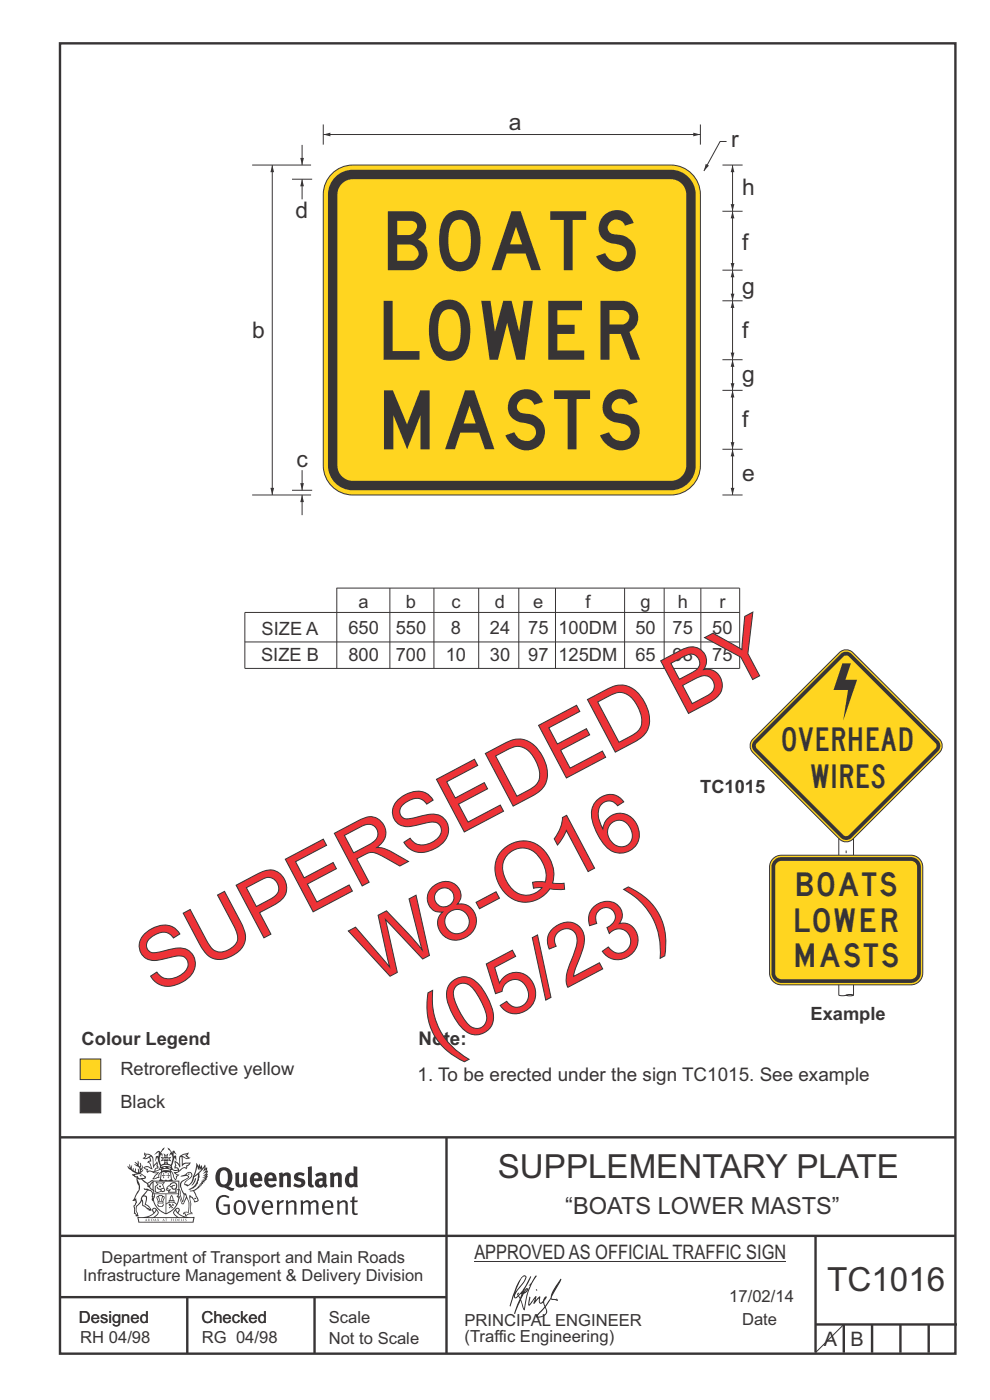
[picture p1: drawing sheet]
<svg xmlns="http://www.w3.org/2000/svg" width="210mm" height="297mm" viewBox="0 0 210 297" stroke-linecap="round" stroke-linejoin="round" font-family="sans-serif">
<g fill="none" stroke="#373435" stroke-width=".51">
<path d="M12.7 9.2h190v278h-190zM12.7 241.3h190M94.7 241.4v45.8M12.7 275.2h82M12.7 262.2h190.1M39.7 275.2v12M66.7 275.2v12M173 262.2v24.8M173 281h30M179 281v6M185 281v6M191 281v6"/>
<path d="M197 281v6"/>
</g>
<g fill="#373435">
<path d="M47 248.5a2.55 2.55 0 0 0 0 2.7l.3 .1a.81 .81 0 0 0 1-.9v-.6a1.04 1.04 0 0 0-1.1-1.5zM46.3 248.1a1.82 1.82 0 0 1 2.1-.2 1.82 1.82 0 0 1 .9 1.9 2.29 2.29 0 0 1-.8 1.9l.7 .3h.5l-.2 .6a2.87 2.87 0 0 1-2-.7 2.12 2.12 0 0 1-1.6-3.1z" fill-rule="evenodd"/>
<path d="M49.9 248.9l.8-.2v2a.46 .46 0 0 0 .3 .6 .46 .46 0 0 0 .6-.3v-2.1l.7-.2v2.4l.2 .5-.5 .4-.3-.3a1.02 1.02 0 0 1-1.2 .2 1.02 1.02 0 0 1-.6-1.1z" fill-rule="evenodd"/>
<path d="M54 249.5l-.1 .5h.9a.49 .49 0 0 0-.2-.6 .49 .49 0 0 0-.6 .1zM53.4 249.1a1.34 1.34 0 0 1 1.6-.2 1.34 1.34 0 0 1 .7 1.5v.2h-1.8a.77 .77 0 0 0 .5 .8 .77 .77 0 0 0 .9-.4l.3 .5a1.59 1.59 0 0 1-2 .2 1.59 1.59 0 0 1-.5-2z" fill-rule="evenodd"/>
<path d="M57.1 249.5l-.2 .5h1a.49 .49 0 0 0-.2-.6 .49 .49 0 0 0-.6 .1zM56.4 249.1a1.34 1.34 0 0 1 1.6-.2 1.34 1.34 0 0 1 .7 1.5v.2h-1.8a.77 .77 0 0 0 .5 .8 .77 .77 0 0 0 .9-.4l.4 .5a1.59 1.59 0 0 1-2.1 .2 1.59 1.59 0 0 1-.5-2z" fill-rule="evenodd"/>
<path d="M59.2 248.9l.7-.2 .1 .4a.95 .95 0 0 1 1-.3 .95 .95 0 0 1 .7 .8v2.3h-.8v-2.3a.46 .46 0 0 0-.8 .1v2.2h-.8z" fill-rule="evenodd"/>
<path d="M62.6 249.1a1.75 1.75 0 0 1 2-.1l-.2 .5-.6-.2a.43 .43 0 0 0-.6 .3l.4 .3a1.04 1.04 0 0 1 1.2 1.1 1.04 1.04 0 0 1-1.4 1l-1.2-.4 .3-.6 1 .4 .4-.4a.88 .88 0 0 0-1-.5l-.4-.2-.1-.4z" fill-rule="evenodd"/>
<path d="M65.3 247.6l.8-.2 .1 3.8 .3 .2 .1 .5a.88 .88 0 0 1-1-.1 .88 .88 0 0 1-.3-1z" fill-rule="evenodd"/>
<path d="M67.8 250.6a.43 .43 0 0 0-.1 .7 .43 .43 0 0 0 .7-.1v-.7zM66.8 249.2a1.7 1.7 0 0 1 2.4 .1v1.8l.3 .4-.4 .5-.5-.3a1.03 1.03 0 0 1-1.7-.2 1.03 1.03 0 0 1 .8-1.5h.7v-.4a.8 .8 0 0 0-1.2 .1z" fill-rule="evenodd"/>
<path d="M70 248.9l.7-.2 .1 .4a.95 .95 0 0 1 1-.3 .95 .95 0 0 1 .7 .8v2.3h-.8v-2.3a.46 .46 0 0 0-.8 .1v2.2h-.8z" fill-rule="evenodd"/>
<path d="M74.3 249.5a1.48 1.48 0 0 0 0 1.7h.5l.2-.1v-1.5l-.3-.2zM75 247.4l.8 .1 .1 4.4h-.7l-.1-.2a1.26 1.26 0 0 1-1.4 0 1.26 1.26 0 0 1-.5-1.3 1.29 1.29 0 0 1 .4-1.3 1.29 1.29 0 0 1 1.4-.2z" fill-rule="evenodd"/>
<path d="M46.4 253.9a1.72 1.72 0 0 1 2.3 0l-.3 .3a1.24 1.24 0 0 0-1.4-.2 1.24 1.24 0 0 0-.6 1.4 1.49 1.49 0 0 0 1.2 2l.7-.2v-1.3h-.8l-.1-.4h1.4v1.9a1.93 1.93 0 0 1-2.3 0 1.93 1.93 0 0 1-.7-2.2l.2-.7z" fill-rule="evenodd"/>
<path d="M50.4 255.1a1.65 1.65 0 0 0 .2 2.2 .99 .99 0 0 0 1-1.4 .78 .78 0 0 0-.4-.8 .78 .78 0 0 0-.8 0zM50 254.9a1.33 1.33 0 0 1 1.6-.1 1.33 1.33 0 0 1 .5 1.4 1.31 1.31 0 0 1-1.3 1.6 1.31 1.31 0 0 1-1.2-1.6v-.6z" fill-rule="evenodd"/>
<path d="M52.5 254.7l.5-.1 .8 2.6 .8-2.5h.5l-1.1 3h-.5z" fill-rule="evenodd"/>
<path d="M56.3 255.2l-.2 .7h1.3a.7 .7 0 0 0-.3-.8 .7 .7 0 0 0-.8 .1zM55.9 255a1.22 1.22 0 0 1 1.5-.2 1.22 1.22 0 0 1 .5 1.5h-1.8a.93 .93 0 0 0 .5 1 .93 .93 0 0 0 1.1-.2l.2 .3a1.43 1.43 0 0 1-1.8 .1 1.43 1.43 0 0 1-.6-1.7z" fill-rule="evenodd"/>
<path d="M58.7 254.7l.4-.1 .1 .5 .4-.4 .6-.1-.1 .6a.66 .66 0 0 0-.9 .6v1.9h-.4z" fill-rule="evenodd"/>
<path d="M60.6 254.8l.4-.2 .1 .5a.94 .94 0 0 1 1-.5 .94 .94 0 0 1 .8 .8v2.3h-.5l-.1-2.5a.81 .81 0 0 0-1.2 .3v2.2h-.4z" fill-rule="evenodd"/>
<path d="M63.7 254.7l.5-.1 .1 .5 .4-.3a.78 .78 0 0 1 1.2 .3 .9 .9 0 0 1 .9-.5 .9 .9 0 0 1 .8 .8v2.3h-.5l-.1-2.5a.67 .67 0 0 0-1.1 .3v2.2h-.5v-2.4l-.4-.2-.7 .4v2.2h-.5z" fill-rule="evenodd"/>
<path d="M69.1 255.2l-.2 .7h1.3a.7 .7 0 0 0-.3-.8 .7 .7 0 0 0-.8 .1zM68.7 255a1.22 1.22 0 0 1 1.5-.2 1.22 1.22 0 0 1 .5 1.5h-1.8a.93 .93 0 0 0 .4 1 .93 .93 0 0 0 1.2-.2l.2 .3a1.44 1.44 0 0 1-1.8 .1 1.44 1.44 0 0 1-.6-1.7z" fill-rule="evenodd"/>
<path d="M71.5 254.8l.4-.2 .1 .5a.94 .94 0 0 1 1-.5 .94 .94 0 0 1 .8 .8v2.3h-.5l-.1-2.5a.81 .81 0 0 0-1.2 .3v2.2h-.4z" fill-rule="evenodd"/>
<path d="M74.7 253.9l.5-.1v.9h.7l-.1 .4h-.6v2.1l.1 .2h.5l.1 .3a.75 .75 0 0 1-1.2-.6v-2h-.4v-.4h.4z" fill-rule="evenodd"/>
<path d="M30.8 244.9l1.1 .3-.9 .5h-.4l.6-.5zM31.8 245.5l.2-.1a2.44 2.44 0 0 1 .5 1.9l.1 .5 .6-1-.1 .6 .3 .3a.57 .57 0 0 0-.6 .8l-1-.2-.5 .2 .2-.5-.8-.3 .7-.1 .9 .5 .1-.1-.6-1.3-.2-.1 .5-.1zM30.7 244.4l-.1 .5 .2 .4-.6 .4a1.04 1.04 0 0 0 1.4-.1l.2 .6-.3 .1-.2 .4a.94 .94 0 0 1 .8 1.1l-.2-.1a1.16 1.16 0 0 0-1.5-.1l.3 .4 .4 .2 .1 .5 .2 .1 .1-.2a.94 .94 0 0 1 1.1 .3h.8l-1.2 1.2a1.13 1.13 0 0 0 1.2-.2l.4-.1v-.4l.4-.7a.83 .83 0 0 0-.6 1h-.3l-.7 .3 1.1-1.4-.5 .2-.5-.1 1.3-.5-.1-.2-.9 .4v-.3l.2-.2 .3 .1 .1-.3-.2-.4 .1-.6-.2-.3-.7 .9v-.7a1.42 1.42 0 0 0-1.6-1.8z" fill-rule="evenodd"/>
<path d="M38.5 245.3l.5-.3 .7-.1-.6 .3 .8 .5h-.3zM38.3 245.5h.2l.1 2a1.69 1.69 0 0 1 1.6-.7l-.8 .5 .1 .5a1.1 1.1 0 0 0-1.5 .6l-.1-.5-.2-.2h-.5l.3-.4-.3-.7a1.42 1.42 0 0 1 .9 1.1l.2-.1zM37.1 246.2l.1 1-.2 .3 .1 .5 .5-.1 .2 .2a.96 .96 0 0 1-1.2-.1l-.1 .1a1.06 1.06 0 0 0 1.3 .2v.1a.72 .72 0 0 1-.9 .2l.2 .5 .6 .2-.4 .2-.1 .7-.2-.4-.4-1.1-.4-.4 .4 .9a1.54 1.54 0 0 0 .7 1.2l.2-.3a.58 .58 0 0 1 .4-.7l.2-.2h-.3l-.5-.3 .9-.5a.93 .93 0 0 1 1.2-.5v.2l.2-.2 .1-.5a.99 .99 0 0 0 .7-.8l-1.3 .1-.3 .2-.1-1.4 .9 .4 .9-.3h-.4l-.5-.4 .4-.7-.6 .2a1.46 1.46 0 0 0-1.4 2.1l.1 .4-.3-.4z" fill-rule="evenodd"/>
<path d="M35.6 248.9l.2 .1-.1 .3 .4 .1-.4 .1v.5l-.1-.6h-.3l.3-.1z" fill-rule="evenodd"/>
<path d="M34.6 248.9l.2 .1v.3l.3 .1h-.3l-.1 .6v-.5l-.4-.1 .4-.1z" fill-rule="evenodd"/>
<path d="M34.3 248.8a.57 .57 0 0 1 .9 .2 .57 .57 0 0 1 .9-.2l.2 1.4h-.2a.57 .57 0 0 1-.9 0 .69 .69 0 0 1-1.1 0zM34.2 248.1l-.3 2.1-.1 .4h2.9l-.2-.4-.3-2.1h-.2v.3l-.8-.2-.8 .2v-.3z" fill-rule="evenodd"/>
<path d="M34.2 252.4a.3 .3 0 0 0 .6 0 .3 .3 0 0 0-.6 0zM33.3 251l.3 .3-.3 .3a.79 .79 0 0 0 0 1.3l.8-.2-.1-.3a.55 .55 0 0 1-.7-.6h.1l.2 .3 .3 .1 .8-.2-.4-.7 .4-.3-.7 .1zM33 250.7l1.1 .2 .9-.2-.4 .7 .4 1.1a.56 .56 0 0 1-.8 .3l-.2 .1a.73 .73 0 0 1-.9 .1 .73 .73 0 0 1-.3-.9v-.4l.6-.4z" fill-rule="evenodd"/>
<path d="M35.6 251.9l.7-.5a.58 .58 0 0 1 1-.1 .58 .58 0 0 1-.4 .9l-.3-.3a.43 .43 0 0 1 .6-.3v-.1a.57 .57 0 0 0-.8 .2l-.2-.1-.3 .1 .5 .2a.55 .55 0 0 0 .8 .4v.5h-1.3l.4-.3-.2-.2-.6 .1 .2-.2-.2-.1zM35.4 251.8l-.1 .2a.39 .39 0 0 0 .2 .6h.3l-.2 .4h1.9l-.1-.7a.86 .86 0 0 0-.1-1.4 .86 .86 0 0 0-1.3 .4z" fill-rule="evenodd"/>
<path d="M36 254.8h.8v.2h-.8zM36.4 253.8l.2 .8h-.4zM36.4 253.5l-.3 .5-.1 .6h-.2v.4l-.7 .4 .2 .2a1.48 1.48 0 0 1 2.1 .1l.2-.1-.6-.5v-.5h-.2l-.1-.6z" fill-rule="evenodd"/>
<path d="M35.8 255.4l.4 .1 .1 .3 .3-.2-.2-.2a.38 .38 0 0 1 .5 .5l-.2-.2-.3 .3 .4 .2-.4 .2-.1-.4-.4 .4-.1-.2 .4-.3-.1-.1-.2 .1z" fill-rule="evenodd"/>
<path d="M34.5 254h.2v.2l-.2 .6h-.2zM33.6 255.3h.9v.2a.55 .55 0 0 1-.8 .4v-.2l-.2-.1zM33.4 254h.2l.2 .8h-.2zM33.6 255h.8l.1 .1-.8 .1zM33.8 253.7h.5l-.2 1.1h-.1zM33.3 253.8l-.1 .3 .3 1.1a.48 .48 0 0 0-.1 .6 .48 .48 0 0 0 .5 .3l.5-.1a.49 .49 0 0 0 .2-.8l.3-1.1-.1-.3a1.42 1.42 0 0 0-1.5 0z" fill-rule="evenodd"/>
<path d="M33.7 251.5l.4 .1 .1 .3h-.3z" fill-rule="evenodd"/>
<path d="M41.3 250.1l.3-.2-.2 .9-.6 .7h-.2l.5-.7z" fill-rule="evenodd"/>
<path d="M39.7 249l.3-.2 .5 .2a.88 .88 0 0 1-.6 1.1 1.22 1.22 0 0 0-.8 1.3l.5 .2a.72 .72 0 0 0 .9-.4l.5-.8 .2-.6 .8-.6v.3a2.85 2.85 0 0 1-2 2.8l.1 .1a2.13 2.13 0 0 0 1.9-1.5v-.2a2.01 2.01 0 0 0 .3-1.8l1.1-1.3-.4 1 .7-.5-.7 1 .8-.4-.8 .8 .7-.1-.9 .5 .8-.1-.8 .4h.8l-.9 .3 .3 .2h-.4l.2 .3h-.3l.1 .3h-.4l.2 .3h-.2a2.16 2.16 0 0 1-2 1l.1 .2h.4a.76 .76 0 0 1 .7 .7l.5 1.2-.6 .2a1.45 1.45 0 0 0-1.1-1.3l.2 1.8-.1 1.8 .4 .3a1.07 1.07 0 0 0-1.2 .4v-.3l-.5-.2a.87 .87 0 0 1 1.1-.1v-.7a4.4 4.4 0 0 0-.6-3.1v-.3h-.3a2.16 2.16 0 0 1-.7-2.2l.3-.3 1.2-.8a.55 .55 0 0 0-.4-.8zM37.8 252.4a.76 .76 0 0 1 .3 1.1l.6 1.6 .4-1.7 .2 .1a.61 .61 0 0 1-.1 .9l-.3 .9h-.2l-.7-1.6-.3 .1a1.18 1.18 0 0 0 .1-1.4zM41.8 247.5l.2 .8 .3-.6v.6l.4-.5a1.9 1.9 0 0 1-1.1 1.4l-.4 .3zM38.3 249.6l1.3-.1 .2 .1v.3l-.5 .3a1.26 1.26 0 0 0-.9 1.9l.2 .6a1.84 1.84 0 0 1 .1 2.1l-.4-1.3a.96 .96 0 0 0-.4-1.3l-.4 .3a.78 .78 0 0 1 0 1.2l.1 .3h.4l.4 1.1a.38 .38 0 0 0 .2 .4 .38 .38 0 0 0 .4-.1l.6-1.2a2.94 2.94 0 0 1 .4 2.5l-.1 .5-.8-.1-.3 .4v.2l.4-.1 .1 .4 .2 .1a1.02 1.02 0 0 1 1.3-.5v-.4l-.3-.1 .1-1.8-.3-1.3 .1 .1a1.14 1.14 0 0 1 .8 .9 .63 .63 0 0 0 .8-.2 .63 .63 0 0 0-.1-.9l-.7-1.2 .9-.6 .2-.3 .3-.1-.1-.2h.4l-.1-.3h.3l-.1-.3 .5-.1-.2-.2 .6-.4v-.2h-.2l.4-.5-.3 .1 .3-.6-.4 .1 .4-.5v-.3l-.3 .2 .2-.6-.1-.3-.4 .3v-.8l-.6 .8-.2-.7-.2 .4-.3-.7-.1 .6-.5-.8-.1 1.4-.6 1.9a1.81 1.81 0 0 1-1 1.4l-.6-.2a1.75 1.75 0 0 1 1.1-1.2 .75 .75 0 0 0 .1-1.3 .75 .75 0 0 0-1.1 .5z" fill-rule="evenodd"/>
<path d="M41.2 254.1h.3l.2 .3h-.4z" fill-rule="evenodd"/>
<path d="M29.4 258.4h11.6l-.1 .8h-11.4zM31.4 258.2l.4-.1a2.48 2.48 0 0 0 1.4-1.3l.3 .5-.5 .6-.5 .3zM32.5 256.6l.3-.2 .2 .2-.3 .6zM37.2 256.8a2.65 2.65 0 0 0 1.8 1.4h-1.1l-.5-.3-.5-.6zM37.4 256.6l.2-.2 .3 .2-.3 .6zM29.2 258.2l.1 1.2h11.8l.2-1.1-.2-.1a4.1 4.1 0 0 1-3.3-.9l.3-.4-.1-.5a1.06 1.06 0 0 0-1.3 .9l.2 .4 .6 .5h-4.7l.3-.1a.84 .84 0 0 0 .6-.7 .84 .84 0 0 0-.5-.9l-.3-.2-.5 .1-.1 .5 .3 .4a4.2 4.2 0 0 1-3.4 .9z" fill-rule="evenodd"/>
<path d="M31 258.7l.1 .2h-.2zM31 258.6l-.3 .5 .4-.1 .2 .1z" fill-rule="evenodd"/>
<path d="M31.4 258.6h.2v.4a.25 .25 0 0 0 .2-.1 .25 .25 0 0 0-.1-.3h.1a.29 .29 0 0 1 0 .4 .29 .29 0 0 1-.4 0 .29 .29 0 0 1 0-.4z" fill-rule="evenodd"/>
<path d="M32.2 258.6a.22 .22 0 0 1 .3 .2 .22 .22 0 0 1-.3 .2zM32 258.6l.1 .5a.33 .33 0 0 0 .4-.1 .33 .33 0 0 0 0-.4 .33 .33 0 0 0-.5 0z" fill-rule="evenodd"/>
<path d="M32.9 258.7l.1 .2h-.2zM32.9 258.6l-.2 .5 .3-.1 .2 .1z" fill-rule="evenodd"/>
<path d="M33.3 258.6h.2l.1 .2 .2-.2-.2 .2 .2 .3-.3-.2v.2h-.2l.2-.3z" fill-rule="evenodd"/>
<path d="M34.7 258.7l.1 .2h-.2zM34.7 258.6l-.3 .5 .4-.1 .2 .1z" fill-rule="evenodd"/>
<path d="M35 258.6h.5h-.2v.5h-.2l.1-.5z" fill-rule="evenodd"/>
<path d="M36.2 258.6h.3h-.1v.2h.1h-.1v.3h-.2z" fill-rule="evenodd"/>
<path d="M36.7 258.6h.2v.5h-.2z" fill-rule="evenodd"/>
<path d="M37.3 258.6a.22 .22 0 0 1 .3 .2 .22 .22 0 0 1-.3 .2zM37.1 258.6v.5a.33 .33 0 0 0 .5-.1 .33 .33 0 0 0 0-.4 .33 .33 0 0 0-.5 0z" fill-rule="evenodd"/>
<path d="M37.8 258.6h.4h-.2v.2h.1h-.1v.2l.2 .1h-.4z" fill-rule="evenodd"/>
<path d="M38.4 258.6h.2l-.1 .4 .2 .1h-.3z" fill-rule="evenodd"/>
<path d="M38.9 258.6h.2v.5h-.2z" fill-rule="evenodd"/>
<path d="M39.3 258.6h.2l-.1 .1 .2 .2-.2 .2h-.1v-.2l.2 .1z" fill-rule="evenodd"/>
<path d="M34.2 247.4a1.51 1.51 0 0 1 2.1 .2 2.67 2.67 0 0 0-2.1 0zM35.7 247.6l.5 .2v.2l-.4-.1zM34.6 247.7l.5-.1 .1 .2h-.4zM34.1 247.9l.2 .1-.3 .1zM35 246.9l.2-.2 .3 .2zM34.9 245.7h.2v.3h-.2zM35 245.1l.2 .2 .2-.2-.1 .4h-.2zM35.1 246.3h.2l.1 .4-.2-.2-.2 .2zM35.3 245.7h.2v.3h-.2zM34.4 245.7l.3 .1 .1 .2-.4 .1 .2-.2zM35.7 245.8l.3-.1-.2 .2 .2 .2-.4-.1zM32.7 244.9l1-.5-.1 1-.2-.2-.3 .2-.3 1.1 .5-1 .3 .9a1.84 1.84 0 0 1 .2 1.7l.4 .1a2.48 2.48 0 0 1 2.2 .1l.2-.3-.2-.7 .7-1.7 .4 .6-.2-1-.2-.1-.2 .3v-.9l.6 .4-.6-.8-.3 .1-.1 .4-.5-.8-.5-.3 .2 .4 .6 .6-.5 .7 .5-.3a2.06 2.06 0 0 1-.1 2.2l-.5-.2-.2-.6 .2-.1 .7 .2-.4-.5 .4-.5-.7 .2-.2-.2 .2-.7-.5 .4-.5-.4 .2 .7-.2 .2-.7-.2 .4 .5-.4 .5 .8-.2 .1 .1-.2 .6-.5 .2a2.02 2.02 0 0 1 0-2.2l.3 .5-.1-.6-.3-.1 .8-1.3-.4 .4-.5 .7-.2-.3a.8 .8 0 0 0-.8 .5z" fill-rule="evenodd"/>
<path d="M29.2 250.1l.3 .2a.61 .61 0 0 1 .8 .3l.3 .2a.8 .8 0 0 1 .6 1l.4 .1 .6 .5a1 1 0 0 1 .4 1.1l-.1 .7v-.5h-.1a.96 .96 0 0 0-.8-1.3l-.2-.2h-.7l-.1-.1-.1 .1 .1 .3h.6l-1.2 1.4-.2 .9-.4 .6a1.33 1.33 0 0 0-.5 1.8l.2 .5a1.26 1.26 0 0 1-.5-1.4l-.1-.4a1.56 1.56 0 0 0 .4-1.7l-.3 .2 .2-.5a3.2 3.2 0 0 0 .7-3zM30.4 253.9h.4a2.06 2.06 0 0 1-.1 1.6l.7 .5 .4 .4-.6-.1-.8-.6-.1-.9a.51 .51 0 0 1 .1-.9zM28.6 249.3a1.52 1.52 0 0 1 2.1 .6l-1.1 .1-.2-.1-.1-.4-.5 .1zM27.5 247v.8l-.3-.4-.1 .1a3.1 3.1 0 0 0 1.9 1.5l-1 .1 .5 .6 .5 .1 .1 1.1a1.84 1.84 0 0 1-.3 2.5l-.4 .9-.3 .4 .2 .1 .4-.1 .1 .4-.2 .5-.3 .2 .1 1.8 .2-.1 .3 .6h.1l.5-.1-.2-.5a1.3 1.3 0 0 1-.1-1.7l.9-1 .2 1.1 .5 .2 .5 .5 .1-.1 .2 .4 .5-.1a1.85 1.85 0 0 0-1.2-1.4l.1-.2a1.39 1.39 0 0 0 0-1.5l-.5-.1 .5-.5a.66 .66 0 0 1 .9-.4 .66 .66 0 0 1 .3 .9l-.1 .4 .2-.1v.2l-.1 .3 .2 .5 .1-.3a2.24 2.24 0 0 0 .1-2.2 .73 .73 0 0 1-.7-.7 .73 .73 0 0 1 .6-.7v-.2a.94 .94 0 0 0-.9 .8 .48 .48 0 0 1-.1-.5 .48 .48 0 0 1 .5-.3l.5-.3a.51 .51 0 0 0-.8 .2l-.4 .3-1.1-.8 .6-.1 .2-.5-1.2-.7 .5-.4v-.4l-.4 .4v-.2a.69 .69 0 0 0 .2-1v.5l-.2 .2v-1.1l-.3-.2 .1 .6-.1 .2-.4-1.2v.6l-.6-.3 .5 .6-.6-.2 .3 .3a1 1 0 0 1 .7 1.5l-.2-.8v.8l-.5-.2v-.7l-.2 .6-.2-.1-.1-.6-.2 .4-.2-.2 .1-.7-.2 .5z" fill-rule="evenodd"/>
<path d="M29.6 249.5l.2-.2 .3 .3z" fill-rule="evenodd"/>
<path d="M32.4 250.5h5.6v2l-.2-.1v-1.7h-5.2v2.5h5.2v-.8l.1 .2-.1 1.1v-.3h-2.5v4a4.1 4.1 0 0 0 2.6-3.6l.1-.1a4 4 0 0 1-2.8 3.9 4.2 4.2 0 0 1-2.8-4.7l.1 1.3 .1-.2a3.8 3.8 0 0 0 2.5 3.4v-4h-2.5l-.2-.9z" fill-rule="evenodd"/>
<circle cx="40" cy="249.1" r=".17"/>
</g>
<path d="M100.6 267.7h66.2" fill="none" stroke="#373435" stroke-width=".21"/>
<g fill="#252726">
<path d="M111.6 273.7l.2-.2-.5 .7zM110.4 274.5l.3 .1-.3 .8-.3-.5zM110.9 270.9h.5a9.3 9.3 0 0 1-2 3.1l-.1 .3 1-2.5zM110.6 271a14.7 14.7 0 0 0-2.2 4.9l-.3 1.2 .1 .1 .8-2.3a.42 .42 0 0 0 .2 .6 .42 .42 0 0 0 .6-.3l.2-.1 .3 .5-1.2 3.2h.2l1.1-2.9 .6 1.9 .2 .2 .2-.5a13.5 13.5 0 0 1 2-6.2l.5-.5-.2-.2-1.5 2.1 .3-.1a14.9 14.9 0 0 0-1.3 5.1l-.4-1.2a1.39 1.39 0 0 1 .2-1.8l.1-.2a.92 .92 0 0 0 .8-1.2 .75 .75 0 0 0-.7 .7l-.2 .2 1.6-3.4h-.1l-.4 .7a10.5 10.5 0 0 1-2.1 3.3l.1-.5a.32 .32 0 0 0-.3 .2 .32 .32 0 0 0 0 .4l-.5 .4a3.2 3.2 0 0 1 1.1-2.3l.5-.6a2.49 2.49 0 0 0 .7-1.6l-.3-.2z" fill-rule="evenodd"/>
<path d="M115.6 277.5a1.15 1.15 0 0 1 .1 1.3 1.15 1.15 0 0 1-1.2 .5h-.5zM112.3 275.1l-.3 1.7 .3 .2 1.2-1.5-.3 1.1 1.2-1.2a.94 .94 0 0 0 .3 1.2l.5-.3 .3 .9-1.2 1.3a.98 .98 0 0 0-.5 1 1.9 1.9 0 0 0 2.3-1.3l-.1-.2a1.02 1.02 0 0 1 .3-1.4l.5-1 1.5 .3-.2-.4v.2l-1.1-.1v-.3l2-3.6 .1-.2-.1-.2-1.8 2.7a6.6 6.6 0 0 1-1.5 3l-.2-.2a1.01 1.01 0 0 1 .4-1.4l.1-.2-.2-.1-.4 .4-.2 .5-.5 .4-.2-.4 .1-.9-.2-.1-.8 1 .2-1h-.1l-1.4 1.8 .2-1.5v-.1z" fill-rule="evenodd"/>
<path d="M113.7 273.6l.3 .2h-.3z" fill-rule="evenodd"/>
</g>
<path d="M17 231.7h4.4v4.4h-4.4z" fill-rule="evenodd" fill="#373435" stroke="#373435" stroke-width=".21"/>
<path d="M17 224.7h4.4v4.3h-4.4z" fill-rule="evenodd" fill="#ffd520" stroke="#373435" stroke-width=".21"/>
<path d="M155.4 95.3v9.7" fill="none" stroke="#373435" stroke-width=".21"/>
<g fill="#373435">
<path d="M155.4 95.3l.4 1.5h-.8z"/>
<path d="M155 103.5h.8l-.4 1.5z"/>
</g>
<path d="M155.4 35v9.8" fill="none" stroke="#373435" stroke-width=".21"/>
<g fill="#373435">
<path d="M155.4 35l.4 1.5h-.8z"/>
<path d="M155 43.3h.8l-.4 1.5z"/>
</g>
<path d="M155.4 76.3v6.5" fill="none" stroke="#373435" stroke-width=".21"/>
<g fill="#373435">
<path d="M155.4 76.3l.4 1.5h-.8z"/>
<path d="M155 81.3h.8l-.4 1.5z"/>
</g>
<path d="M155.4 57.3v6.5" fill="none" stroke="#373435" stroke-width=".21"/>
<g fill="#373435">
<path d="M155.4 57.3l.4 1.5h-.8z"/>
<path d="M155 62.3h.8l-.4 1.5z"/>
</g>
<path d="M108.6 82.8v12.5" fill="none" stroke="#373435" stroke-width=".21"/>
<g fill="#373435">
<path d="M108.6 82.8l.4 1.5h-.8z"/>
<path d="M108.2 93.8h.8l-.4 1.5z"/>
</g>
<path d="M64.1 105v4.3" fill="none" stroke="#373435" stroke-width=".21"/>
<path d="M64.1 105l.4 1.5h-.8z" fill="#373435"/>
<path d="M64.1 38v4.3" fill="none" stroke="#373435" stroke-width=".21"/>
<path d="M64.1 38l.4 1.5h-.8z" fill="#373435"/>
<path d="M64.1 99.7v4.3" fill="none" stroke="#373435" stroke-width=".21"/>
<path d="M63.7 102.5h.8l-.4 1.5z" fill="#373435"/>
<path d="M64.1 30.7v4.3" fill="none" stroke="#373435" stroke-width=".21"/>
<path d="M63.7 33.5h.8l-.4 1.5z" fill="#373435"/>
<path d="M155.4 63.8v12.5" fill="none" stroke="#373435" stroke-width=".21"/>
<g fill="#373435">
<path d="M155.4 63.8l.4 1.5h-.8z"/>
<path d="M155 74.8h.8l-.4 1.5z"/>
</g>
<path d="M155.4 44.8v12.5" fill="none" stroke="#373435" stroke-width=".21"/>
<g fill="#373435">
<path d="M155.4 44.8l.4 1.5h-.8z"/>
<path d="M155 55.8h.8l-.4 1.5z"/>
</g>
<path d="M53.5 35h12.5M153.2 35h4.3M153.2 44.8h4.3M153.2 57.3h4.3M153.2 63.8h4.3M153.2 76.3h4.3M153.2 82.8h4.3M153.2 95.3h4.3M53.5 105h12.5M153.2 105h4.3" fill="none" stroke="#373435" stroke-width=".21"/>
<path d="M70.4 36.9a6.2 6.2 0 0 1 4.4-1.9h67.5a6.3 6.3 0 0 1 6.3 6.3v57.5a6.3 6.3 0 0 1-6.3 6.2h-67.5a6.3 6.3 0 0 1-6.2-6.2v-57.5a6.2 6.2 0 0 1 1.8-4.4z" fill-rule="evenodd" fill="#ffd520" stroke="#373435" stroke-width=".21"/>
<path d="M71.1 37.6a5.2 5.2 0 0 1 3.7-1.6h67.5a5.3 5.3 0 0 1 5.3 5.3v57.5a5.3 5.3 0 0 1-5.3 5.2h-67.5a5.3 5.3 0 0 1-5.2-5.2v-57.5a5.2 5.2 0 0 1 1.5-3.7z" fill-rule="evenodd" fill="#373435"/>
<path d="M72.5 39a3.2 3.2 0 0 1 2.3-1h67.5a3.3 3.3 0 0 1 3.3 3.3v57.5a3.3 3.3 0 0 1-3.3 3.2h-67.5a3.3 3.3 0 0 1-3.2-3.2v-57.5a3.2 3.2 0 0 1 .9-2.3z" fill-rule="evenodd" fill="#ffd520"/>
<path d="M154.1 30h-1.3l-3.5 6.3" fill="none" stroke="#373435" stroke-width=".21"/>
<path d="M149.7 34.8l.7 .3-1.1 1.2z" fill="#373435"/>
<path d="M57.8 35v70M61.9 38h4.3M61.9 104h4.3" fill="none" stroke="#373435" stroke-width=".21"/>
<g fill="#373435">
<path d="M57.8 35l.3 1.5h-.7z"/>
<path d="M57.4 103.5h.7l-.3 1.5z"/>
</g>
<path d="M68.6 28.5h80" fill="none" stroke="#373435" stroke-width=".21"/>
<g fill="#373435">
<path d="M147.1 28.1l1.5 .4-1.5 .4z"/>
<path d="M68.6 28.5l1.5-.4v.8z"/>
</g>
<path d="M68.6 26.4v4.3M148.6 26.4v4.3M155.4 82.8v12.5" fill="none" stroke="#373435" stroke-width=".21"/>
<g fill="#373435">
<path d="M155 93.8h.8l-.4 1.5z"/>
<path d="M155.4 82.8l.4 1.5h-.8z"/>
</g>
<path d="M51.9 136.2h105M71.4 124.8h85.5M71.4 124.8v17M82.7 124.8v17M92 124.8v17M101.5 124.8v17M110.1 124.8v17M117.8 124.8v17M132.5 124.8v17M140.9 124.8v17M148.7 124.8v17M156.9 124.8v17h-105v-11.9h105" fill="none" stroke="#373435" stroke-width=".21"/>
<path d="M159.7 156.8l18.4-18.4a2.01 2.01 0 0 1 2.8 0l18.4 18.4a2.01 2.01 0 0 1 0 2.9l-18.4 18.3a2.01 2.01 0 0 1-2.8 0l-18.4-18.3a2.01 2.01 0 0 1 0-2.9z" fill-rule="evenodd" fill="#ffd520" stroke="#373435" stroke-width=".21"/>
<path d="M160 157.1l18.4-18.4a1.62 1.62 0 0 1 2.2 0l18.4 18.4a1.61 1.61 0 0 1 0 2.3l-18.4 18.4a1.61 1.61 0 0 1-2.2-.1l-18.5-18.4a1.61 1.61 0 0 1 .1-2.2z" fill-rule="evenodd" fill="#373435"/>
<path d="M160.6 157.7l18.4-18.4 .4-.2 .7 .2 18.4 18.4 .2 .5-.3 .6-18.4 18.4-.4 .2-.7-.2-18.4-18.4-.2-.7z" fill-rule="evenodd" fill="#ffd520"/>
<path d="M177.9 177.9v3.5M181.1 177.9v3.5M179.5 180.4v.6M179.5 181.8v2.3" fill="none" stroke="#373435" stroke-width=".21"/>
<path d="M164.2 182l1-.5 .5-.1h27.5a2.51 2.51 0 0 1 2.5 2.5v22.5a2.51 2.51 0 0 1-2.5 2.5h-27.5a2.51 2.51 0 0 1-2.5-2.5v-22.5a2.5 2.5 0 0 1 1-1.9z" fill-rule="evenodd" fill="#ffd520" stroke="#373435" stroke-width=".21"/>
<path d="M164.3 182.5l.9-.6 .5-.1h27.5a2.11 2.11 0 0 1 2.1 2.1v22.5a2.11 2.11 0 0 1-2.1 2.1h-27.5a2.11 2.11 0 0 1-2.1-2.1v-22.5l.1-.5z" fill-rule="evenodd" fill="#373435"/>
<path d="M165 182.9l.7-.3h27.5a1.3 1.3 0 0 1 1.3 1.3v22.5a1.3 1.3 0 0 1-1.3 1.3h-27.5a1.3 1.3 0 0 1-1.3-1.3v-22.5l.1-.4z" fill-rule="evenodd" fill="#ffd520"/>
<path d="M177.9 208.9v2.2l.8 .2 .8-.2M179.5 211.1l.8 .2 .8-.2M181.1 208.9v2.2M181.1 211.1l-.8-.1-.8 .1" fill="none" stroke="#373435" stroke-width=".21"/>
<path d="M178.7 140.7h1.8l-1.2 3.5h2.5l-2.9 8.7 1-6.5h-3.1z" fill-rule="evenodd" fill="#373435"/>
<path d="M179 281l-6 6" fill="none" stroke="#373435" stroke-width=".21"/>
<g font-size="17.6" fill="#ed3237">
<text x="79.6" y="208.8" transform="rotate(-28 79.6 208.8)">W8-Q16</text>
<text x="33.1" y="211.1" transform="rotate(-28 33.1 211.1)">SUPERSEDED BY</text>
<text x="93.1" y="223.9" transform="rotate(-28 93.1 223.9)">(05/23)</text>
</g>
<g font-size="12.5" fill="#373435">
<text x="82.3" y="57.3">BOATS</text>
<text x="81.4" y="76.3">LOWER</text>
<text x="81.5" y="95.3">MASTS</text>
</g>
<text font-size="7.1" fill="#373435" x="175.4" y="273.9">TC1016</text>
<text font-size="7" fill="#373435" x="105.6" y="250">SUPPLEMENTARY PLATE</text>
<g font-size="5" fill="#373435">
<text x="166" y="159.2">OVERHEAD</text>
<text x="172" y="167.3">WIRES</text>
<text x="169.1" y="190.2">BOATS</text>
<text x="168.7" y="197.7">LOWER</text>
<text x="168.8" y="205.2">MASTS</text>
<text x="119.9" y="257.6">“BOATS LOWER MASTS”</text>
</g>
<g font-size="4.9" fill="#373435">
<text x="108" y="27.5">a</text>
<text x="155.1" y="31.1">r</text>
<text x="157.5" y="41.4">h</text>
<text x="62.7" y="46.2">d</text>
<text x="157.5" y="53.1">f</text>
<text x="157.5" y="62.4">g</text>
<text x="53.5" y="71.7">b</text>
<text x="157.5" y="71.8">f</text>
<text x="157.5" y="81.1">g</text>
<text x="157.5" y="90.6">f</text>
<text x="62.9" y="99.1">c</text>
<text x="157.5" y="102">e</text>
</g>
<g font-size="4.2" fill="#373435">
<text x="100.6" y="267.2">APPROVED AS OFFICIAL TRAFFIC SIGN</text>
<text x="174.7" y="285.6">A</text>
<text x="180.4" y="285.6">B</text>
</g>
<g font-size="4" fill="#373435">
<text x="88.8" y="221.6">Note:</text>
<text x="88.6" y="229.4">1. To be erected under the sign TC1015. See example</text>
</g>
<g font-size="3.9" fill="#373435">
<text x="76.1" y="129">a</text>
<text x="86.1" y="129">b</text>
<text x="95.8" y="129">c</text>
<text x="105" y="129">d</text>
<text x="113.1" y="129">e</text>
<text x="124.2" y="129">f</text>
<text x="135.9" y="129">g</text>
<text x="143.8" y="129">h</text>
<text x="152.6" y="129">r</text>
<text x="55.5" y="134.7">SIZE A</text>
<text x="73.9" y="134.6">650</text>
<text x="83.9" y="134.6">550</text>
<text x="95.6" y="134.6">8</text>
<text x="103.9" y="134.6">24</text>
<text x="112.1" y="134.6">75</text>
<text x="118.5" y="134.6">100DM</text>
<text x="134.8" y="134.6">50</text>
<text x="142.7" y="134.6">75</text>
<text x="151.1" y="134.6">50</text>
<text x="55.4" y="140.3">SIZE B</text>
<text x="73.9" y="140.2">800</text>
<text x="83.9" y="140.2">700</text>
<text x="94.6" y="140.2">10</text>
<text x="103.9" y="140.2">30</text>
<text x="112.1" y="140.2">97</text>
<text x="118.5" y="140.2">125DM</text>
<text x="134.8" y="140.2">65</text>
<text x="142.7" y="140.2">98</text>
<text x="151.1" y="140.2">75</text>
<text x="148.5" y="168.2">TC1015</text>
<text x="17.3" y="221.6">Colour Legend</text>
<text x="171.9" y="216.4">Example</text>
<text x="25.5" y="228.1">Retroreflective yellow</text>
<text x="25.5" y="235.2">Black</text>
</g>
<g font-size="3.5" fill="#373435">
<text x="21.6" y="267.9">Department of Transport and Main Roads</text>
<text x="17.7" y="271.8">Infrastructure Management &amp; Delivery Division</text>
<text x="16.7" y="280.6">Designed</text>
<text x="42.7" y="280.6">Checked</text>
<text x="69.7" y="280.6">Scale</text>
<text x="98.5" y="281.4">PRINCIPAL ENGINEER</text>
<text x="154.7" y="276.2">17/02/14</text>
<text x="157.4" y="281.2">Date</text>
<text x="17" y="284.8">RH 04/98</text>
<text x="42.8" y="284.8">RG 04/98</text>
<text x="69.7" y="285.2">Not to Scale</text>
<text x="98.5" y="284.8">(Traffic Engineering)</text>
</g>
</svg>
